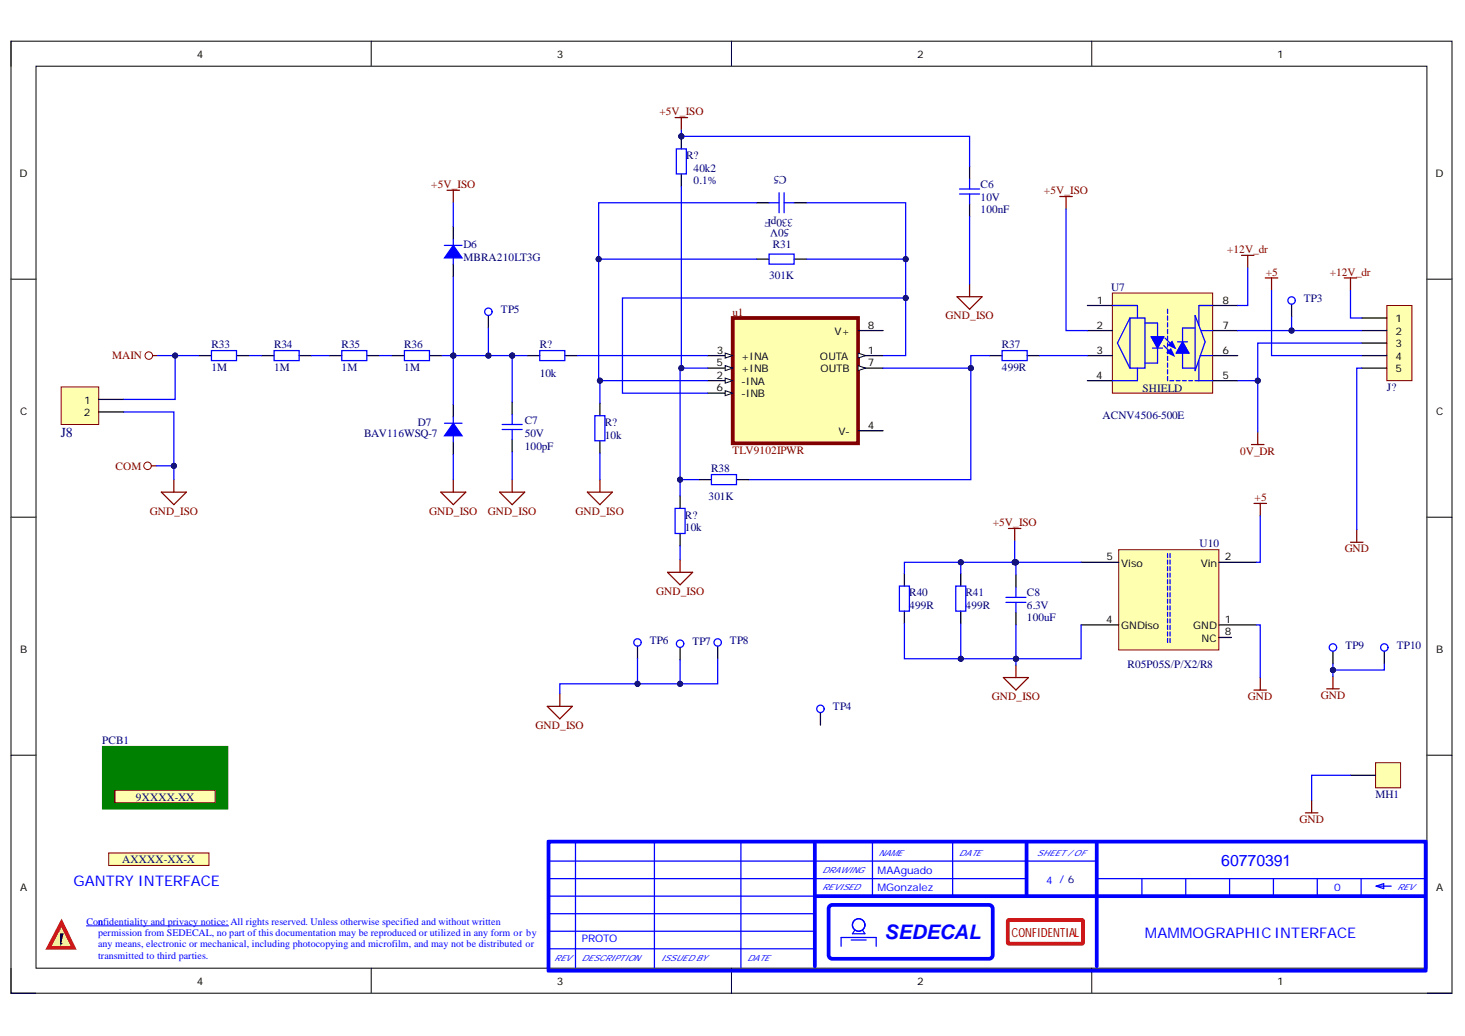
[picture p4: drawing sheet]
<svg xmlns="http://www.w3.org/2000/svg" width="297mm" height="210mm" viewBox="0 0 297 210" stroke-linecap="round" stroke-linejoin="round" font-family="sans-serif">
<path d="M2.2 8.3h292.2v192.9h-292.2z" fill="none" stroke="#000" stroke-width=".2"/>
<path d="M7.3 13.4h282v182.8h-282z" fill-rule="evenodd" fill="#fff"/>
<g fill="none" stroke="#000" stroke-width=".2">
<path d="M2.2 8.3v5.1M7.3 13.4h282v182.8h-282zM75.3 8.3v5.1M148.3 8.3v5.1M221.4 8.3v5.1M2.2 56.6h5.1M289.3 56.6h5.1M2.2 104.8h5.1M289.3 104.8h5.1M2.2 153h5.1M289.3 153h5.1M2.2 196.2v5h5.1"/>
<path d="M75.3 196.2v5M148.3 196.2v5M221.4 196.2v5M289.3 201.2h5.1"/>
</g>
<path d="M12.5 187l2.4 5h-5.1z" fill="#fe0"/>
<path d="M12.5 187l2.4 5h-5.1z" fill="none" stroke="#ee0e22" stroke-width=".76"/>
<g fill="none" stroke="#000" stroke-width=".25">
<path d="M196.6 33.7v2.6M153.4 52.5h2.5M153.4 41.1h2.5M161 52.5h2.6M161 41.1h2.6M196.6 41.3v2.6M40.3 72h2.6M48 72h2.5M53 72h2.6M60.7 72h2.5M66.8 72h2.5M74.4 72h2.5"/>
<path d="M79.5 72h2.5M87.1 72h2.5M200.6 72h2.6M208.3 72h2.5M141.7 97.2h2.5M149.3 97.2h2.6M183.4 116.2v2.5M194.8 116.2v2.5M206 116.5v2.5M183.4 123.8v2.6M194.8 123.8v2.6M206 124.1v2.5"/>
<path d="M12.3 191.2h.1M12.3 189.2h.4l-.4 1.6z"/>
</g>
<path d="M12.3 189.2h.4l-.4 1.6z" fill="#000"/>
<path d="M17.5 187.6h28.9" fill="none" stroke="#00f" stroke-width=".2"/>
<path d="M111.2 170.5h177.8l.1 26.1-177.9 .1zM165.2 170.9v24.9M208.1 170.9v10.4M222.4 170.9v24.9M165.5 181.6h123.4M168.2 183.6l.6-.3h31.7a.77 .77 0 0 1 .8 .8v9.4a.76 .76 0 0 1-.8 .8h-31.7a.76 .76 0 0 1-.8-.8v-9.4z" fill="none" stroke="#00f" stroke-width=".76"/>
<g fill="none" stroke="#00f" stroke-width=".25">
<path d="M158 39v4.1M159 39v4.1M194.5 39.3h4.1M194.5 38.3h4.1M196.6 36.3v2M196.6 39.3v2M155.9 51.5h5.1v2h-5.1zM155.9 41.1h2.1M159 41.1h2M42.9 71h5.1v2.1h-5.1zM55.6 71h5.1v2.1h-5.1zM69.3 71h5.1v2.1h-5.1z"/>
<path d="M82 71h5.1v2.1h-5.1zM203.2 71h5.1v2.1h-5.1zM144.2 96.2h5.1v2h-5.1zM182.4 118.7h2v5.1h-2zM193.8 118.7h2v5.1h-2zM206 119v2M204 122h4M204 121h4M206 122v2.1M111.3 174.5h111.1M111.3 178h96.8M116.7 170.7v25.3"/>
<path d="M132.7 170.7v25.3M150.2 170.7v25.3M176.9 170.7v10.9M193.2 170.7v10.9M222.4 178h66.8M231.5 178v3.6M240.4 178v3.6M249.3 178v3.6M258.2 178v3.6M267.1 178v3.6M276 178v3.6M279 179.5h3.1"/>
<path d="M279 179.5l1.6-.5v1zM111.3 181.6h53.9M111.3 185.1h53.9M111.3 188.7h53.9M111.3 192.2h53.9M170.5 191.7v-1.8h7.2v1.8M172.6 190.5h3M173.3 188.4l-.5 .8h2.6l-.5-.8"/>
<circle cx="174.1" cy="187.4" r="1.27"/>
</g>
<path d="M204.4 186.5l14.9-.1 .3 .2v4.4l-.3 .2h-14.7l-.3-.2z" fill="none" stroke="#f00" stroke-width=".76"/>
<path d="M226.8 111.4h20.3v20.3h-20.3z" fill-rule="evenodd" fill="#ffffb0"/>
<path d="M226.8 111.4h20.3v20.3h-20.3z" fill="none" stroke="#800000" stroke-width=".2"/>
<path d="M219.2 113.9h7.6M247.1 113.9h7.7M219.2 126.6h7.6M247.1 126.6h7.7M247.1 129.2h2.6" fill="none" stroke="#000" stroke-width=".25"/>
<g fill="none" stroke="#00f" stroke-width=".25">
<path d="M236.7 112.2v.8M236.7 113.5v.8M236.7 114.8v.8M236.7 116.1v.8M236.7 117.4v.9M236.7 118.8v.8M237.2 112.2v.8M237.2 113.5v.8M237.2 114.8v.8M237.2 116.1v.8M237.2 117.4v.9M237.2 118.8v.8"/>
<path d="M236.7 120.1v.8M236.7 121.4v.8M236.7 122.7v.9M236.7 124.1v.8M236.7 125.4v.8M236.7 126.7v.8M236.7 128v.9M236.7 129.4v.8M237.2 120.1v.8M237.2 121.4v.8M237.2 122.7v.9M237.2 124.1v.8"/>
<path d="M237.2 125.4v.8M237.2 126.7v.8M237.2 128v.9M237.2 129.4v.8"/>
</g>
<path d="M225.5 59.4h20.4v20.3h-20.4z" fill-rule="evenodd" fill="#ffffb0"/>
<path d="M225.5 59.4h20.4v20.3h-20.4z" fill="none" stroke="#800000" stroke-width=".2"/>
<g fill="none" stroke="#00f" stroke-width=".25">
<path d="M225.5 61.9h5.1v2.5M229.1 64.4h3v10.2h-3zM229.1 64.4l-2.5 5.1 2.5 5.1M230.6 74.6v2.5h-5.1M232.1 65.4h2.6v2.8M233.4 68.2h2.6l-1.3 2.3zM233.7 70.5h2M234.7 70.5v3.1h-2.6M236.2 68.5l1.8 1.8M236.7 62.7v.8M236.7 64v.9M236.7 65.4v.8"/>
<path d="M236.7 66.7v.9M236.7 68.1v.9M236.7 69.5v.8M236.7 70.8v.9M236.7 72.2v.8M236.7 73.5v.9M236.7 74.9v.9M236.7 76.3v.8M237.2 77.1h.8M238.5 77.1h.8M238.8 69.3h2M239.7 77.1h.8"/>
<path d="M239.8 69.3l1.3 2.2h-2.6zM239.8 71.5v3.1h2.5M241 77.1h.8M242.3 66.5h-2.5v2.8M242.3 63.9l2 5.4-2 5.8zM243.1 73.1v4h-.8M243.3 72h2.6M243.6 67h2.3M245.9 61.9h-2.8v4.1"/>
</g>
<path d="M220.5 61.9h5M220.5 67h5M220.5 72h5M220.5 77.1h5M245.9 61.9h5.1M245.9 67h5.1M245.9 72h5.1M245.9 77.1h5.1" fill="none" stroke="#000" stroke-width=".25"/>
<path d="M236.9 69.9l.7-.7 .7 1.3z" fill="#00f"/>
<path d="M236 70l1.7 1.8M236.9 69.9l.7-.7 .7 1.3z" fill="none" stroke="#00f" stroke-width=".25"/>
<path d="M236.7 71.4l.7-.7 .6 1.4z" fill="#00f"/>
<path d="M236.7 71.4l.7-.7 .6 1.4zM243.1 77.1h2.8" fill="none" stroke="#00f" stroke-width=".25"/>
<path d="M233.4 68.2h2.6l-1.3 2.3z" fill="#00f"/>
<path d="M233.4 68.2h2.6l-1.3 2.3z" fill="none" stroke="#00f" stroke-width=".2"/>
<path d="M239.8 69.3l1.3 2.2h-2.6z" fill="#00f"/>
<path d="M239.8 69.3l1.3 2.2h-2.6z" fill="none" stroke="#00f" stroke-width=".2"/>
<g fill="none" stroke="#800000" stroke-width=".25">
<path d="M90.6 38.5h2.6M91.9 38.5v2.6M214.9 39.8h2.5M216.1 39.8v2.5M196.6 57.6v2.5M251.7 51.7h2.6M253 51.7v2.6M30.9 72h1.1M194 60.1h5.1l-2.5 2.6zM30.7 94.4h1M32.7 99.7h5.1l-2.5 2.5zM35.3 97.2v2.5"/>
<path d="M119.1 99.7h5.1l-2.6 2.5zM121.6 97.2v2.5M253.7 90.1h2.6M255 87.5v2.6M135.4 116h5l-2.5 2.5zM137.9 113.4v2.6M204.5 107.1h2.5M205.7 107.1v2.5M254.3 102h2.5M255.5 102v2.5M203.4 137.3h5.1l-2.5 2.5zM206 134.7v2.6"/>
<path d="M254.3 139.8h2.5M255.5 137.3v2.5"/>
</g>
<g fill="none" stroke="#800000" stroke-width=".2">
<circle cx="30.2" cy="72" r=".76"/>
<circle cx="29.9" cy="94.4" r=".76"/>
</g>
<path d="M91.9 81.9v2.6M91.9 89.6v2.5" fill="none" stroke="#000" stroke-width=".25"/>
<path d="M90.1 85.8h3.6" fill="none" stroke="#00f" stroke-width=".25"/>
<path d="M91.9 85.8l1.8 2.5h-3.6z" fill="#00f"/>
<path d="M91.9 85.8l1.8 2.5h-3.6zM91.9 84.5v5.1M101.8 87h4.1M101.8 86h4.1M103.8 84v2M103.8 87v2" fill="none" stroke="#00f" stroke-width=".25"/>
<path d="M91.9 45.9v2.5M91.9 53.5v2.6M103.8 81.4v2.6M103.8 89v2.6" fill="none" stroke="#000" stroke-width=".25"/>
<path d="M91.9 49.7l1.8 2.5h-3.6z" fill="#00f"/>
<path d="M90.1 49.7h3.6M91.9 49.7l1.8 2.5h-3.6zM91.9 48.4v5.1" fill="none" stroke="#00f" stroke-width=".25"/>
<path d="M89.4 99.7h5l-2.5 2.5zM91.9 97.2v2.5M101.3 99.7h5.1l-2.6 2.5zM103.8 97.2v2.5M273.8 109.9h2.6M275.1 107.3v2.6" fill="none" stroke="#800000" stroke-width=".25"/>
<path d="M12.4 78.4h7.6v7.6h-7.6z" fill-rule="evenodd" fill="#ffffb0"/>
<path d="M12.4 78.4h7.6v7.6h-7.6z" fill="none" stroke="#800000" stroke-width=".2"/>
<path d="M20 80.9h5.1M20 83.5h5.1" fill="none" stroke="#000" stroke-width=".25"/>
<path d="M22 172.8h20.4v2.5h-20.4z" fill-rule="evenodd" fill="#ffffb0"/>
<path d="M22 172.8h20.4v2.5h-20.4z" fill="none" stroke="#800000" stroke-width=".2"/>
<path d="M20.8 151.2h25.4v12.7h-25.4z" fill-rule="evenodd" fill="#008000"/>
<path d="M20.8 151.2h25.4v12.7h-25.4z" fill="none" stroke="#008000" stroke-width=".2"/>
<path d="M23.3 160.1h20.3v2.6h-20.3z" fill-rule="evenodd" fill="#ffffb0"/>
<path d="M23.3 160.1h20.3v2.6h-20.3z" fill="none" stroke="#800000" stroke-width=".2"/>
<path d="M278.9 154.5h5.1v5.1h-5.1z" fill-rule="evenodd" fill="#ffffb0"/>
<path d="M278.9 154.5h5.1v5.1h-5.1z" fill="none" stroke="#800000" stroke-width=".2"/>
<path d="M99 63.9v2.6M261.9 61.6v2.6M129.3 130.9v2.6M137.9 131.2v2.5M145.5 130.9v2.6M270.3 131.9v2.6M280.7 131.9v2.6M166.4 144.4v2.5M273.8 157.1h5.1" fill="none" stroke="#000" stroke-width=".25"/>
<g fill="none" stroke="#00f" stroke-width=".25">
<circle cx="99" cy="63.2" r=".75"/>
<circle cx="261.9" cy="60.9" r=".75"/>
<circle cx="129.3" cy="130.2" r=".75"/>
<circle cx="137.9" cy="130.4" r=".75"/>
<circle cx="145.5" cy="130.2" r=".75"/>
<circle cx="270.3" cy="131.2" r=".75"/>
<circle cx="280.7" cy="131.2" r=".75"/>
<circle cx="166.4" cy="143.6" r=".75"/>
</g>
<path d="M269 139.6h2.5M270.3 137v2.6M111 143.1h5l-2.5 2.6zM113.5 140.6v2.5M264.7 164.7h2.5M265.9 162.1v2.6" fill="none" stroke="#800000" stroke-width=".25"/>
<path d="M148.6 64.4h25.4v25.4h-25.4z" fill-rule="evenodd" fill="#ffffb0"/>
<path d="M148.6 64.4h25.4v25.4h-25.4z" fill="none" stroke="#800000" stroke-width=".76"/>
<path d="M143.5 72h5.1" fill="none" stroke="#000" stroke-width=".25"/>
<path d="M147 71.5l1.6 .5-1.6 .6z" fill="#f8fcff"/>
<path d="M147 71.5l1.6 .5-1.6 .6z" fill="none" stroke="#000" stroke-width=".2"/>
<path d="M143.5 74.6h5.1" fill="none" stroke="#000" stroke-width=".25"/>
<path d="M147 74.1l1.6 .5-1.6 .5z" fill="#f8fcff"/>
<path d="M147 74.1l1.6 .5-1.6 .5z" fill="none" stroke="#000" stroke-width=".2"/>
<path d="M143.5 77.1h5.1" fill="none" stroke="#000" stroke-width=".25"/>
<path d="M147 76.6l1.6 .5-1.6 .5z" fill="#f8fcff"/>
<path d="M147 76.6l1.6 .5-1.6 .5z" fill="none" stroke="#000" stroke-width=".2"/>
<path d="M143.5 79.7h5.1" fill="none" stroke="#000" stroke-width=".25"/>
<path d="M147 79.2l1.6 .5-1.6 .5z" fill="#f8fcff"/>
<path d="M147 79.2l1.6 .5-1.6 .5z" fill="none" stroke="#000" stroke-width=".2"/>
<path d="M174 67h5.1M174 72h5.1" fill="none" stroke="#000" stroke-width=".25"/>
<path d="M174 71.5l1.5 .5-1.5 .6z" fill="#f8fcff"/>
<path d="M174 71.5l1.5 .5-1.5 .6z" fill="none" stroke="#000" stroke-width=".2"/>
<path d="M174 74.6h5.1" fill="none" stroke="#000" stroke-width=".25"/>
<path d="M174 74.1l1.5 .5-1.5 .5z" fill="#f8fcff"/>
<path d="M174 74.1l1.5 .5-1.5 .5z" fill="none" stroke="#000" stroke-width=".2"/>
<path d="M138.1 35.2v2.6M106.9 72h2.5M114.5 72h2.6M121.6 81.7v2.5M121.6 89.3v2.5M174 87.3h5.1M137.9 100.5v2.5M137.9 108.1v2.5" fill="none" stroke="#000" stroke-width=".25"/>
<path d="M137.1 30.2h2.1v5h-2.1zM109.4 71h5.1v2.1h-5.1zM120.6 84.2h2v5.1h-2zM136.9 103h2v5.1h-2z" fill="none" stroke="#00f" stroke-width=".25"/>
<path d="M136.9 23.8h2.5M138.1 23.8v2.6M256.5 56.3h2.6M257.8 56.3v2.5" fill="none" stroke="#800000" stroke-width=".25"/>
<path d="M281.2 61.9h5.1v15.2h-5.1z" fill-rule="evenodd" fill="#ffffb0"/>
<path d="M281.2 61.9h5.1v15.2h-5.1z" fill="none" stroke="#800000" stroke-width=".2"/>
<path d="M276.1 64.4h5.1M276.1 67h5.1M276.1 69.5h5.1M276.1 72h5.1M276.1 74.6h5.1" fill="none" stroke="#000" stroke-width=".25"/>
<path d="M196.6 43.9v13.7M216.1 42.3v24.7h4.4M253 54.3v7.6h-2M32 72h8.3M50.5 72h2.5M63.2 72h3.6M76.9 72h2.6M121.6 91.8v5.4M137.9 110.6v2.8" fill="none" stroke="#00f" stroke-width=".25"/>
<circle cx="35.5" cy="72" r=".51" fill="#000080"/>
<circle cx="35.5" cy="72" r=".51" fill="none" stroke="#000080" stroke-width=".2"/>
<path d="M31.7 94.4h3.6v2.8" fill="none" stroke="#00f" stroke-width=".25"/>
<circle cx="35.3" cy="94.4" r=".51" fill="#000080"/>
<circle cx="35.3" cy="94.4" r=".51" fill="none" stroke="#000080" stroke-width=".2"/>
<path d="M206 113.9h13.2M255.5 104.5v9.4h-.7" fill="none" stroke="#00f" stroke-width=".25"/>
<circle cx="206" cy="113.9" r=".51" fill="#000080"/>
<circle cx="206" cy="113.9" r=".51" fill="none" stroke="#000080" stroke-width=".2"/>
<path d="M194.8 113.9h-11.4v2.3" fill="none" stroke="#00f" stroke-width=".25"/>
<circle cx="194.8" cy="113.9" r=".51" fill="#000080"/>
<circle cx="194.8" cy="113.9" r=".51" fill="none" stroke="#000080" stroke-width=".2"/>
<path d="M205.7 109.6v4.3" fill="none" stroke="#00f" stroke-width=".25"/>
<circle cx="205.7" cy="113.9" r=".51" fill="#000080"/>
<circle cx="205.7" cy="113.9" r=".51" fill="none" stroke="#000080" stroke-width=".2"/>
<path d="M205.7 113.9h.3v2.6" fill="none" stroke="#00f" stroke-width=".25"/>
<circle cx="206" cy="113.9" r=".51" fill="#000080"/>
<circle cx="206" cy="113.9" r=".51" fill="none" stroke="#000080" stroke-width=".2"/>
<circle cx="205.7" cy="113.9" r=".51" fill="#000080"/>
<circle cx="205.7" cy="113.9" r=".51" fill="none" stroke="#000080" stroke-width=".2"/>
<path d="M183.4 126.4v7.1h35.8v-6.9" fill="none" stroke="#00f" stroke-width=".25"/>
<circle cx="194.8" cy="133.5" r=".51" fill="#000080"/>
<circle cx="194.8" cy="133.5" r=".51" fill="none" stroke="#000080" stroke-width=".2"/>
<circle cx="206" cy="133.5" r=".51" fill="#000080"/>
<circle cx="206" cy="133.5" r=".51" fill="none" stroke="#000080" stroke-width=".2"/>
<path d="M206 126.6v6.9" fill="none" stroke="#00f" stroke-width=".25"/>
<circle cx="206" cy="133.5" r=".51" fill="#000080"/>
<circle cx="206" cy="133.5" r=".51" fill="none" stroke="#000080" stroke-width=".2"/>
<path d="M206 133.5v1.2" fill="none" stroke="#00f" stroke-width=".25"/>
<circle cx="206" cy="133.5" r=".51" fill="#000080"/>
<circle cx="206" cy="133.5" r=".51" fill="none" stroke="#000080" stroke-width=".2"/>
<path d="M194.8 126.4v7.1" fill="none" stroke="#00f" stroke-width=".25"/>
<circle cx="194.8" cy="133.5" r=".51" fill="#000080"/>
<circle cx="194.8" cy="133.5" r=".51" fill="none" stroke="#000080" stroke-width=".2"/>
<path d="M251 77.1h4v10.4" fill="none" stroke="#00f" stroke-width=".25"/>
<circle cx="255" cy="77.1" r=".51" fill="#000080"/>
<circle cx="255" cy="77.1" r=".51" fill="none" stroke="#000080" stroke-width=".2"/>
<path d="M205.7 113.9h-10.9v2.3M254.8 126.6h.7v10.7" fill="none" stroke="#00f" stroke-width=".25"/>
<circle cx="194.8" cy="113.9" r=".51" fill="#000080"/>
<circle cx="194.8" cy="113.9" r=".51" fill="none" stroke="#000080" stroke-width=".2"/>
<circle cx="205.7" cy="113.9" r=".51" fill="#000080"/>
<circle cx="205.7" cy="113.9" r=".51" fill="none" stroke="#000080" stroke-width=".2"/>
<path d="M91.9 72v9.9" fill="none" stroke="#00f" stroke-width=".25"/>
<circle cx="91.9" cy="72" r=".51" fill="#000080"/>
<circle cx="91.9" cy="72" r=".51" fill="none" stroke="#000080" stroke-width=".2"/>
<path d="M103.8 72v9.4" fill="none" stroke="#00f" stroke-width=".25"/>
<circle cx="103.8" cy="72" r=".51" fill="#000080"/>
<circle cx="103.8" cy="72" r=".51" fill="none" stroke="#000080" stroke-width=".2"/>
<path d="M91.9 56.1v15.9h-2.3M91.9 41.1v4.8M117.1 72h26.4" fill="none" stroke="#00f" stroke-width=".25"/>
<circle cx="91.9" cy="72" r=".51" fill="#000080"/>
<circle cx="91.9" cy="72" r=".51" fill="none" stroke="#000080" stroke-width=".2"/>
<path d="M200.6 72h-3.8v25.2h-44.9M91.9 92.1v5.1" fill="none" stroke="#00f" stroke-width=".25"/>
<circle cx="196.8" cy="74.6" r=".51" fill="#000080"/>
<circle cx="196.8" cy="74.6" r=".51" fill="none" stroke="#000080" stroke-width=".2"/>
<path d="M35.5 72v8.9h-10.4M210.8 72h9.7M276.1 74.6h-1v32.7M103.8 91.6v5.6" fill="none" stroke="#00f" stroke-width=".25"/>
<circle cx="35.5" cy="72" r=".51" fill="#000080"/>
<circle cx="35.5" cy="72" r=".51" fill="none" stroke="#000080" stroke-width=".2"/>
<path d="M25.1 83.5h10.2v10.9" fill="none" stroke="#00f" stroke-width=".25"/>
<circle cx="35.3" cy="94.4" r=".51" fill="#000080"/>
<circle cx="35.3" cy="94.4" r=".51" fill="none" stroke="#000080" stroke-width=".2"/>
<path d="M145.5 133.5v5h-7.6v-4.8" fill="none" stroke="#00f" stroke-width=".25"/>
<circle cx="137.9" cy="138.5" r=".51" fill="#000080"/>
<circle cx="137.9" cy="138.5" r=".51" fill="none" stroke="#000080" stroke-width=".2"/>
<path d="M129.3 133.5v5h8.6" fill="none" stroke="#00f" stroke-width=".25"/>
<circle cx="137.9" cy="138.5" r=".51" fill="#000080"/>
<circle cx="137.9" cy="138.5" r=".51" fill="none" stroke="#000080" stroke-width=".2"/>
<circle cx="129.3" cy="138.5" r=".51" fill="#000080"/>
<circle cx="129.3" cy="138.5" r=".51" fill="none" stroke="#000080" stroke-width=".2"/>
<path d="M129.3 138.5h-15.8v2.1" fill="none" stroke="#00f" stroke-width=".25"/>
<circle cx="129.3" cy="138.5" r=".51" fill="#000080"/>
<circle cx="129.3" cy="138.5" r=".51" fill="none" stroke="#000080" stroke-width=".2"/>
<path d="M270.3 134.5v1.3h10.4v-1.3" fill="none" stroke="#00f" stroke-width=".25"/>
<circle cx="270.3" cy="135.8" r=".51" fill="#000080"/>
<circle cx="270.3" cy="135.8" r=".51" fill="none" stroke="#000080" stroke-width=".2"/>
<path d="M270.3 135.8v1.2" fill="none" stroke="#00f" stroke-width=".25"/>
<circle cx="270.3" cy="135.8" r=".51" fill="#000080"/>
<circle cx="270.3" cy="135.8" r=".51" fill="none" stroke="#000080" stroke-width=".2"/>
<path d="M103.8 72h3.1M273.8 157.1h-7.9v5" fill="none" stroke="#00f" stroke-width=".25"/>
<circle cx="103.8" cy="72" r=".51" fill="#000080"/>
<circle cx="103.8" cy="72" r=".51" fill="none" stroke="#000080" stroke-width=".2"/>
<path d="M99 72h4.8" fill="none" stroke="#00f" stroke-width=".25"/>
<circle cx="99" cy="72" r=".51" fill="#000080"/>
<circle cx="99" cy="72" r=".51" fill="none" stroke="#000080" stroke-width=".2"/>
<circle cx="103.8" cy="72" r=".51" fill="#000080"/>
<circle cx="103.8" cy="72" r=".51" fill="none" stroke="#000080" stroke-width=".2"/>
<path d="M99 66.5v5.5h-7.1" fill="none" stroke="#00f" stroke-width=".25"/>
<circle cx="91.9" cy="72" r=".51" fill="#000080"/>
<circle cx="91.9" cy="72" r=".51" fill="none" stroke="#000080" stroke-width=".2"/>
<circle cx="99" cy="72" r=".51" fill="#000080"/>
<circle cx="99" cy="72" r=".51" fill="none" stroke="#000080" stroke-width=".2"/>
<path d="M183.6 60.4h-57.4v19.3h17.3" fill="none" stroke="#00f" stroke-width=".25"/>
<circle cx="183.6" cy="60.4" r=".51" fill="#000080"/>
<circle cx="183.6" cy="60.4" r=".51" fill="none" stroke="#000080" stroke-width=".2"/>
<path d="M121.4 52.5h32" fill="none" stroke="#00f" stroke-width=".25"/>
<circle cx="121.4" cy="52.5" r=".51" fill="#000080"/>
<circle cx="121.4" cy="52.5" r=".51" fill="none" stroke="#000080" stroke-width=".2"/>
<path d="M163.6 41.1h20v11.4" fill="none" stroke="#00f" stroke-width=".25"/>
<circle cx="183.6" cy="52.5" r=".51" fill="#000080"/>
<circle cx="183.6" cy="52.5" r=".51" fill="none" stroke="#000080" stroke-width=".2"/>
<path d="M163.6 52.5h20v19.5h-4.5" fill="none" stroke="#00f" stroke-width=".25"/>
<circle cx="183.6" cy="52.5" r=".51" fill="#000080"/>
<circle cx="183.6" cy="52.5" r=".51" fill="none" stroke="#000080" stroke-width=".2"/>
<circle cx="183.6" cy="60.4" r=".51" fill="#000080"/>
<circle cx="183.6" cy="60.4" r=".51" fill="none" stroke="#000080" stroke-width=".2"/>
<path d="M138.1 37.8v36.8h5.4" fill="none" stroke="#00f" stroke-width=".25"/>
<circle cx="138.1" cy="74.6" r=".51" fill="#000080"/>
<circle cx="138.1" cy="74.6" r=".51" fill="none" stroke="#000080" stroke-width=".2"/>
<path d="M138.2 26.4v1.2h58.4v6.1M138.1 74.6h-.2v25.9" fill="none" stroke="#00f" stroke-width=".25"/>
<circle cx="138.1" cy="74.6" r=".51" fill="#000080"/>
<circle cx="138.1" cy="74.6" r=".51" fill="none" stroke="#000080" stroke-width=".2"/>
<circle cx="137.9" cy="97.2" r=".51" fill="#000080"/>
<circle cx="137.9" cy="97.2" r=".51" fill="none" stroke="#000080" stroke-width=".2"/>
<path d="M153.4 41.1h-32v36h22.1" fill="none" stroke="#00f" stroke-width=".25"/>
<circle cx="121.4" cy="52.5" r=".51" fill="#000080"/>
<circle cx="121.4" cy="52.5" r=".51" fill="none" stroke="#000080" stroke-width=".2"/>
<circle cx="121.6" cy="77.1" r=".51" fill="#000080"/>
<circle cx="121.6" cy="77.1" r=".51" fill="none" stroke="#000080" stroke-width=".2"/>
<path d="M121.6 77.1v4.6" fill="none" stroke="#00f" stroke-width=".25"/>
<circle cx="121.6" cy="77.1" r=".51" fill="#000080"/>
<circle cx="121.6" cy="77.1" r=".51" fill="none" stroke="#000080" stroke-width=".2"/>
<path d="M137.9 97.2h3.8" fill="none" stroke="#00f" stroke-width=".25"/>
<circle cx="137.9" cy="97.2" r=".51" fill="#000080"/>
<circle cx="137.9" cy="97.2" r=".51" fill="none" stroke="#000080" stroke-width=".2"/>
<path d="M179.1 74.6h17.7" fill="none" stroke="#00f" stroke-width=".25"/>
<circle cx="196.8" cy="74.6" r=".51" fill="#000080"/>
<circle cx="196.8" cy="74.6" r=".51" fill="none" stroke="#000080" stroke-width=".2"/>
<path d="M276.1 69.5h-21.1v7.6" fill="none" stroke="#00f" stroke-width=".25"/>
<circle cx="255" cy="77.1" r=".51" fill="#000080"/>
<circle cx="255" cy="77.1" r=".51" fill="none" stroke="#000080" stroke-width=".2"/>
<path d="M257.8 58.8v13.2h18.3M251 67h25.1" fill="none" stroke="#00f" stroke-width=".25"/>
<circle cx="261.9" cy="67" r=".51" fill="#000080"/>
<circle cx="261.9" cy="67" r=".51" fill="none" stroke="#000080" stroke-width=".2"/>
<path d="M261.9 64.2v2.8" fill="none" stroke="#00f" stroke-width=".25"/>
<circle cx="261.9" cy="67" r=".51" fill="#000080"/>
<circle cx="261.9" cy="67" r=".51" fill="none" stroke="#000080" stroke-width=".2"/>
<path d="M272.6 56.3h2.5M273.8 56.3v2.5" fill="none" stroke="#800000" stroke-width=".25"/>
<path d="M273.8 58.8v5.6h2.3" fill="none" stroke="#00f" stroke-width=".25"/>
<text font-size="4.1" fill="#00f" x="179.4" y="190.2">SEDECAL</text>
<text font-size="3.5" fill="#000080" x="137.6" y="29.6">PIR?01</text>
<text font-size="3.2" fill="#00f" x="247.6" y="175.5">60770391</text>
<g font-size="3" fill="#00f">
<text x="14.9" y="179.6">GANTRYINTERFACE</text>
<text x="232.1" y="190">MAMMOGRAPHICINTERFACE</text>
</g>
<text font-size="2.8" fill="#000080" x="12.3" y="88.4">J8</text>
<text font-size="2.5" fill="#f00" x="205.1" y="189.8">CONFIDENTIAL</text>
<g font-size="2.3" fill="#800000">
<text x="133.7" y="23.3">+5V_ISO</text>
<text x="87.4" y="38.1">+5V_ISO</text>
<text x="211.7" y="39.4">+5V_ISO</text>
<text x="248.8" y="51.3">+12V_dr</text>
<text x="256.7" y="55.8">+5</text>
<text x="269.6" y="55.8">+12V_dr</text>
<text x="148.5" y="63.9">u1</text>
<text x="191.7" y="64.7">GND_ISO</text>
<text x="22.7" y="72.8">MAIN</text>
<text x="23.4" y="95.2">COM</text>
<text x="148.5" y="91.9">TLV9102IPWR</text>
<text x="251.4" y="92.2">0V_DR</text>
<text x="254.4" y="101.5">+5</text>
<text x="30.4" y="104.3">GND_ISO</text>
<text x="87" y="104.3">GND_ISO</text>
<text x="98.9" y="104.3">GND_ISO</text>
<text x="116.7" y="104.3">GND_ISO</text>
<text x="201.3" y="106.6">+5V_ISO</text>
<text x="272.6" y="111.9">GND</text>
<text x="133" y="120.6">GND_ISO</text>
<text x="201.1" y="141.8">GND_ISO</text>
<text x="253" y="141.8">GND</text>
<text x="267.8" y="141.6">GND</text>
<text x="108.6" y="147.7">GND_ISO</text>
<text x="263.5" y="166.8">GND</text>
</g>
<g font-size="2.3" fill="#000080">
<text x="139.1" y="32.3">R?</text>
<text x="140.6" y="34.8">40k2</text>
<text x="159.5" y="35.7" transform="rotate(-180 159.5 35.7)">C5</text>
<text x="140.6" y="37.3">0.1%</text>
<text x="198.8" y="40.6">10V</text>
<text x="198.8" y="38.1">C6</text>
<text x="160" y="46.4" transform="rotate(-180 160 46.4)">50V</text>
<text x="160.8" y="44.3" transform="rotate(-180 160.8 44.3)">330pF</text>
<text x="198.8" y="43.2">100nF</text>
<text x="94" y="52.8">MBRA210LT3G</text>
<text x="94" y="50.3">D6</text>
<text x="156.7" y="50.3">R31</text>
<text x="155.9" y="56.6">301K</text>
<text x="225.3" y="58.9">U7</text>
<text x="101.6" y="63.4">TP5</text>
<text x="264.4" y="61.2">TP3</text>
<text x="42.9" y="70.5">R33</text>
<text x="55.6" y="70.5">R34</text>
<text x="69.3" y="70.5">R35</text>
<text x="81.9" y="70.5">R36</text>
<text x="109.4" y="70.5">R?</text>
<text x="203.1" y="70.5">R37</text>
<text x="42.9" y="75.1">1M</text>
<text x="55.6" y="75.1">1M</text>
<text x="69.3" y="75.1">1M</text>
<text x="81.9" y="75.1">1M</text>
<text x="109.4" y="76.4">10k</text>
<text x="203.1" y="75.1">499R</text>
<text x="231.6" y="79.4">SHIELD</text>
<text x="281.2" y="79.2">J?</text>
<text x="73.8" y="88.5">BAV116WSQ-7</text>
<text x="84.7" y="86.2">D7</text>
<text x="106.4" y="88.5">50V</text>
<text x="106.4" y="86">C7</text>
<text x="122.6" y="88.9">10k</text>
<text x="122.6" y="86.2">R?</text>
<text x="223.5" y="85">ACNV4506-500E</text>
<text x="106.4" y="91.1">100pF</text>
<text x="144.2" y="95.7">R38</text>
<text x="143.7" y="101.3">301K</text>
<text x="138.9" y="107.6">10k</text>
<text x="138.9" y="105.1">R?</text>
<text x="243.2" y="110.9">U10</text>
<text x="184.4" y="123.3">499R</text>
<text x="184.4" y="120.8">R40</text>
<text x="195.8" y="123.3">499R</text>
<text x="195.8" y="120.8">R41</text>
<text x="208.2" y="123.3">6.3V</text>
<text x="208.2" y="125.9">100uF</text>
<text x="208.2" y="120.8">C8</text>
<text x="131.8" y="130.4">TP6</text>
<text x="140.4" y="130.7">TP7</text>
<text x="148" y="130.4">TP8</text>
<text x="272.8" y="131.4">TP9</text>
<text x="283.2" y="131.4">TP10</text>
<text x="228.6" y="135.3">R05P05S/P/X2/R8</text>
<text x="168.9" y="143.9">TP4</text>
<text x="20.7" y="150.8">PCB1</text>
<text x="278.9" y="161.7">MH1</text>
<text x="27.6" y="162.2">9XXXX-XX</text>
<text x="24.8" y="174.9">AXXXX-XX-X</text>
</g>
<g font-size="2.1">
<text x="39.9" y="11.7">4</text>
<text x="112.9" y="11.7">3</text>
<text x="186" y="11.7">2</text>
<text x="258.9" y="11.7">1</text>
<text x="4" y="35.8">D</text>
<text x="291.1" y="35.8">D</text>
<text x="222.4" y="61.5">1</text>
<text x="247.9" y="61.5">8</text>
<text x="283" y="65.3">1</text>
<text x="145.4" y="71.6">3</text>
<text x="169.2" y="67.8">V+</text>
<text x="176" y="66.6">8</text>
<text x="176" y="71.6">1</text>
<text x="222.3" y="66.6">2</text>
<text x="222.3" y="71.6">3</text>
<text x="247.9" y="66.6">7</text>
<text x="247.9" y="71.6">6</text>
<text x="283" y="67.8">2</text>
<text x="283" y="70.4">3</text>
<text x="145.3" y="74.2">5</text>
<text x="145.3" y="76.7">2</text>
<text x="150.3" y="72.9">+INA</text>
<text x="150.3" y="75.4">+INB</text>
<text x="150.3" y="78">-INA</text>
<text x="166.3" y="72.9">OUTA</text>
<text x="166.3" y="75.4">OUTB</text>
<text x="176" y="74.2">7</text>
<text x="222.2" y="76.7">4</text>
<text x="247.9" y="76.7">5</text>
<text x="283" y="72.9">4</text>
<text x="283" y="75.4">5</text>
<text x="17.1" y="81.8">1</text>
<text x="145.3" y="79.2">6</text>
<text x="150.3" y="80.5">-INB</text>
<text x="4.1" y="84.1">C</text>
<text x="17" y="84.3">2</text>
<text x="170" y="88.1">V-</text>
<text x="176" y="86.8">4</text>
<text x="291.2" y="84.1">C</text>
<text x="224.4" y="113.5">5</text>
<text x="248.4" y="113.5">2</text>
<text x="227.3" y="114.8">Viso</text>
<text x="243.5" y="114.8">Vin</text>
<text x="224.3" y="126.2">4</text>
<text x="227.3" y="127.5">GNDiso</text>
<text x="241.9" y="127.5">GND</text>
<text x="243.6" y="130">NC</text>
<text x="248.4" y="126.2">1</text>
<text x="248.4" y="128.7">8</text>
<text x="4.1" y="132.3">B</text>
<text x="291.2" y="132.3">B</text>
<text x="4.1" y="180.5">A</text>
<text x="291.2" y="180.5">A</text>
<text x="39.9" y="199.5">4</text>
<text x="112.9" y="199.5">3</text>
<text x="186" y="199.5">2</text>
<text x="258.9" y="199.5">1</text>
</g>
<g font-size="2.1" fill="#00f">
<text x="177.9" y="177.1">MAAguado</text>
<text x="212.1" y="179">4 / 6</text>
<text x="177.9" y="180.5">MGonzalez</text>
<text x="270.5" y="180.6">0</text>
<text x="118" y="190.8">PROTO</text>
</g>
<g font-size="2" fill="#00f">
<text x="17.5" y="187.4">Confidentiality and privacy notice: All rights reserved. Unless otherwise specified and without written</text>
<text x="19.9" y="187.4">n</text>
<text x="19.9" y="189.7">permission from SEDECAL, no part of this documentation may be reproduced or utilized in any form or by</text>
<text x="19.9" y="191.9">any means, electronic or mechanical, including photocopying and microfilm, and may not be distributed or</text>
<text x="19.9" y="194.2">transmitted to third parties.</text>
</g>
<g font-size="1.7" fill="#00f">
<text x="178.1" y="173.4">NAME</text>
<text x="194.4" y="173.4">DATE</text>
<text x="210.2" y="173.4">SHEET / OF</text>
<text x="166.7" y="176.9">DRAWING</text>
<text x="166.7" y="180.4">REVISED</text>
<text x="283.3" y="180.4">REV</text>
<text x="112.4" y="194.7">REV</text>
<text x="117.9" y="194.7">DESCRIPTION</text>
<text x="134" y="194.7">ISSUED BY</text>
<text x="151.5" y="194.7">DATE</text>
</g>
</svg>
